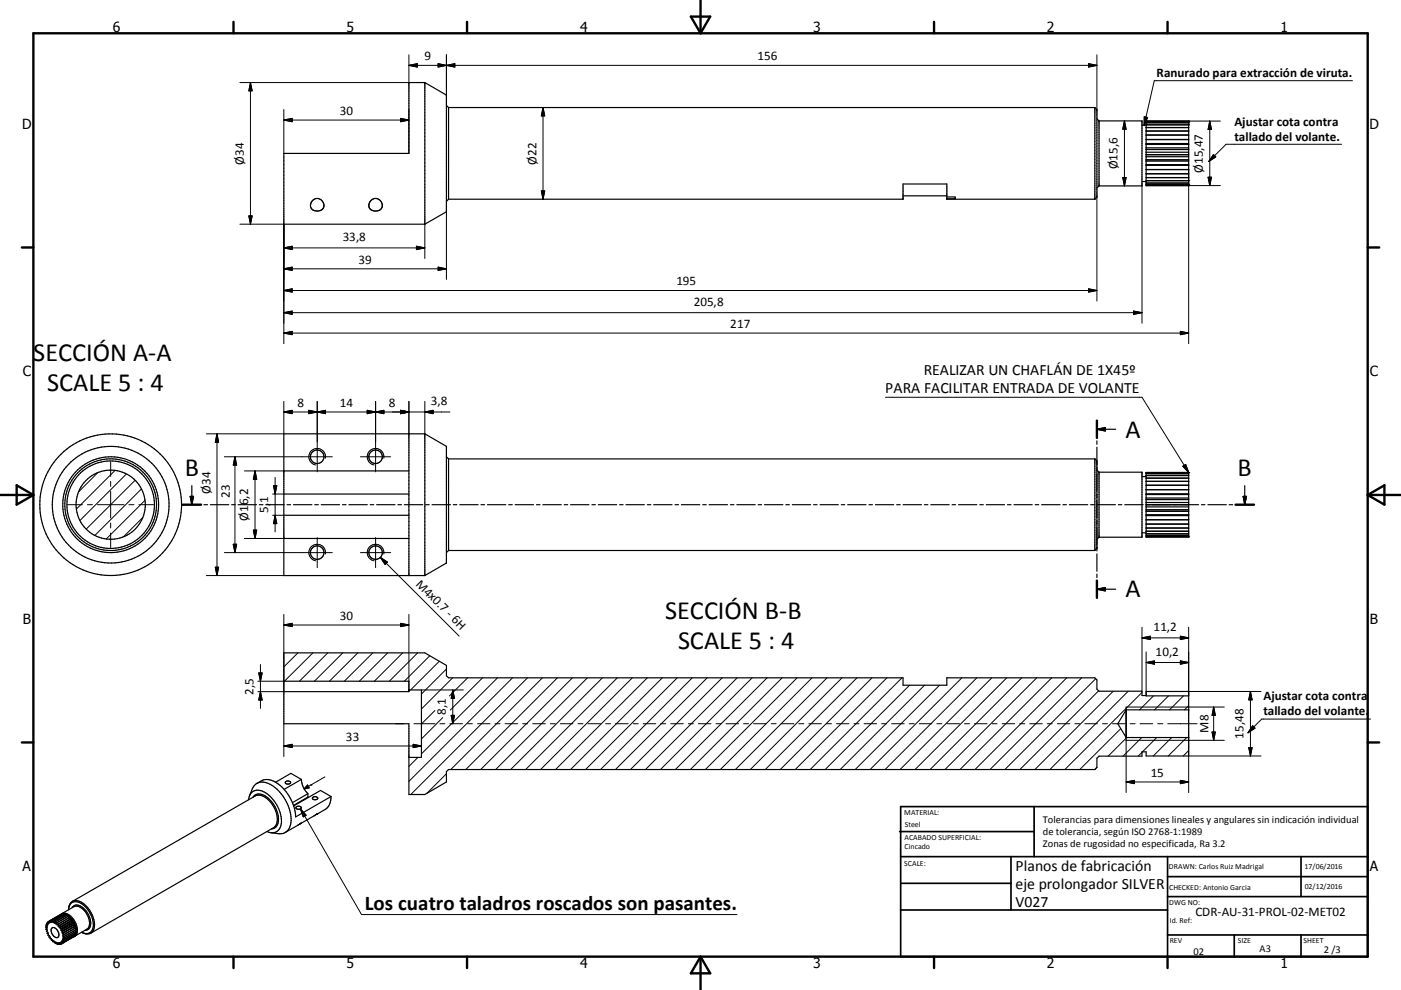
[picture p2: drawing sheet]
<svg xmlns="http://www.w3.org/2000/svg" width="420mm" height="297mm" viewBox="0 0 420 297" stroke-linecap="round" stroke-linejoin="round" font-family="sans-serif">
<g fill="none" stroke="#000" stroke-width=".36">
<path d="M127.4 24.8l6.4 3.7v35l-6.4 3.8M127.4 24.8v42.5M127.4 24.8h-4.8v21.2h-37.5v21.3h42.3M133.8 31.6l.7 .7M134.5 32.3v27.5M134.5 32.3h193.7M328.2 32.3v27.5M328.2 32.3l.7 .6v26.2l-.7 .7M328.9 35.6l.6 .7M329.5 36.3v19.5M329.5 36.3h12.9v19.5h-12.9M342.4 37.6h1.2"/>
<path d="M343.6 36.3h12.8v19.4h-12.8zM343.6 36.5h12.8M343.6 36.8h12.8M343.6 37.4h12.8M343.6 38.3h12.8M343.6 39.3h12.8M134.5 59.8h136.2v-4.6h13.2v4.6h44.3M134.5 59.8l-.7 .6M270.7 58.8h13.2M283.9 59.1h2.5v.5h-2.5M329.5 55.8l-.6 .6M342.4 54.5h1.2"/>
<path d="M343.6 40.5h12.8M343.6 41.9h12.8M343.6 41.8h12.8M343.6 43.3h12.8M343.6 44.8h12.8M343.6 46.4h12.8M343.6 47.9h12.8M343.6 49.5h12.8M343.6 49.4h12.8M343.6 50.9h12.8M343.6 52.1h12.8M343.6 53.3h12.8"/>
<path d="M343.6 54.2h12.8M343.6 54.9h12.8M343.6 55.4h12.8M343.6 49.6h12.8M343.6 48.3h12.8M343.6 47h12.8M343.6 45.7h12.8M343.6 44.3h12.8M343.6 43.1h12.8M93.6 60.3a1.92 1.92 0 0 1 2.9-.1 1.92 1.92 0 0 1-.3 2.9 1.95 1.95 0 0 1-2.1 .1 1.95 1.95 0 0 1-1-1.9zM111.1 60.3a1.95 1.95 0 0 1 2.7-.4 1.95 1.95 0 0 1 .4 2.7 1.95 1.95 0 0 1-2.7 .5 1.71 1.71 0 0 1-.4-2.8zM122.6 130.2v42.5"/>
<path d="M127.4 130.2l6.4 3.7v35l-6.4 3.8M127.4 130.2v42.5M127.4 130.2h-42.3v42.5h42.3M133.8 137l.7 .7M134.5 137.7v27.5M134.5 137.7h193.7M328.2 137.7v27.5M328.2 137.7l.7 .6M328.9 126.2v5.2M328.9 132.3v1M328.9 134.2v31.1M328.9 128.8h5.6"/>
<path d="M328.9 128.8l2.5-.5v1zM54.8 151.4h5.5M57 148.9h1l-.5 2.5zM57.5 145.7v5.7M61.1 151.4h1.1M63.1 151.4h5.5M69.4 151.4h1.1M71.4 151.4h5.5M77.8 151.4h1M79.7 151.4h5.5M85.1 148.2h37.5M85.1 154.6h37.5"/>
<path d="M85.1 141.3h37.5M86.1 151.4h1M88 151.4h5.5M94.4 151.4h1M96.3 151.4h5.5M102.7 151.4h1M104.6 151.4h5.5M111 151.4h1.1M112.9 151.4h5.5M119.3 151.4h1.1M121.2 151.4h5.5M127.6 151.4h1.1"/>
<path d="M129.5 151.4h5.5M135.9 151.4h1.1M137.8 151.4h5.5M144.2 151.4h1.1M146.1 151.4h5.5M152.5 151.4h1.1M154.4 151.4h5.6M160.8 151.4h1.1M162.8 151.4h5.5M169.2 151.4h1M171.1 151.4h5.5M177.5 151.4h1"/>
<path d="M179.4 151.4h5.5M185.8 151.4h1M187.7 151.4h5.5M194.1 151.4h1M196 151.4h5.5M202.4 151.4h1M204.3 151.4h5.5M210.7 151.4h1M212.6 151.4h5.5M219 151.4h1M220.9 151.4h5.5M227.3 151.4h1"/>
<path d="M229.2 151.4h5.5M235.6 151.4h1M237.5 151.4h5.5M243.9 151.4h1.1M245.8 151.4h5.5M252.2 151.4h1.1M254.1 151.4h5.5M260.5 151.4h1.1M262.5 151.4h5.4M268.8 151.4h1.1M270.8 151.4h5.5M277.1 151.4h1.1"/>
<path d="M279.1 151.4h5.5M285.4 151.4h1.1M287.4 151.4h5.5M293.8 151.4h1M295.7 151.4h5.5M302.1 151.4h1M304 151.4h5.5M310.4 151.4h1M312.3 151.4h5.5M318.7 151.4h1M320.6 151.4h5.5M327 151.4h1"/>
<path d="M328.9 141.1l.6 .6M328.9 151.4h5.5M329.5 141.7v19.5M329.5 141.7h12.9v19.5h-12.9M335.3 151.4h1M337.2 151.4h5.5M342.4 159.9h1.2M342.4 143h1.2M343.6 151.4h15.7M343.6 141.7h12.8v19.3l-12.8 .1zM343.6 152.9h12.8M343.6 154.5h12.8"/>
<path d="M343.6 155.9h12.8M343.6 157.3h12.8M343.6 157.2h12.8M343.6 158.4h12.8M343.6 159.4h12.8M343.6 141.8h12.8M343.6 142.1h12.8M343.6 142.7h12.8M343.6 143.4h12.8M343.6 144.4h12.8M343.6 145.6h12.8M343.6 146.9h12.8"/>
<path d="M343.6 148.4h12.8M343.6 148.3h12.8M343.6 149.9h12.8M343.6 149.8h12.8M343.6 151.4h12.8M343.6 154.7h12.8M343.6 153.4h12.8M343.6 152.1h12.8M343.6 150.8h12.8M343.6 149.4h12.8M343.6 148.1h12.8M360.2 151.4h1"/>
<path d="M362.1 151.4h5.6M368.5 151.4h1.1M370.4 151.4h5.6M372.7 148.9h1l-.5 2.5zM373.2 145.7v5.7M85.1 161.5h37.5M134.5 165.2l-.7 .6M134.5 165.2h193.7M328.9 166.2v5.2M328.9 172.2v1.1M328.9 174.2v5.2M328.9 164.5l-.7 .7"/>
<path d="M328.9 176.8l2.5-.5v1zM328.9 176.8h5.6M329.5 161.2l-.6 .6M343.6 160.2h12.8M343.6 160.7h12.8M85.1 204.4h37.5v3.1h-37.5M122.6 207h3.7v20.2h-3.7M337.6 212.1v10M343.6 208.7h-1.2v-1.3h-12.9l-.6-.7v-2.7l-.7-.6h-44.3v2.2h-13.2v-2.2h-136.2l-.7-.6v-3.2l-6.4-3.7h-42.3v21.2h37.5v21.3h4.8l6.4-3.8v-3.1l.7-.6h193.7l.7-.7v-2.7l.6-.6h12.9v-1.3h1.2v1.2h12.8v-19.4h-12.8v1.4h12.8M356.4 213h-18.8l-2.5 4.1 2.5 4.2h18.8M74.5 239.9a2.87 2.87 0 0 1 1.6-2.6 2.87 2.87 0 0 1 3.1 .3 10.3 10.3 0 0 1 5 10 2.75 2.75 0 0 1-4.2 1.9M74.8 238.7l.8-2a3.5 3.5 0 0 1 5.4-1.4 12.7 12.7 0 0 1 6.2 11.9l-.5 1.4-1.2 1.2"/>
<path d="M75.9 239.2a2.7 2.7 0 0 1 4.1-.1 8.2 8.2 0 0 1 3.2 8.3l-.9 1-1 .3M77 235l1.4-.8a5.4 5.4 0 0 1 6 1.9 13.7 13.7 0 0 1 4.2 9l10.6-6.1M85.7 234.5a.84 .84 0 0 1 1.4 .4 .81 .81 0 0 1-.9 .4 .81 .81 0 0 1-.6-.7zM90.4 233.8l-3.2-1.8-4.6 2.7M90.4 233.8a6.5 6.5 0 0 0 1.9 4.3M90.4 233.8l-5.2 3M92.3 239.1l-4.3 2.5M92.3 239.1l.2 .1M92.3 238.1v1M92.3 238.1l-4.6 2.7M93.7 239.3a.89 .89 0 0 1 1.5 .3 .81 .81 0 0 1-.8 .4 .81 .81 0 0 1-.7-.7zM99.2 239l-3.1-1.9-8.1 4.7"/>
<path d="M99.2 239a4.2 4.2 0 0 1-1.7 3.9l-2.3 1.3M85.5 249.8l-1.6 .3-2.7-.3M88.8 242.1a.88 .88 0 0 1 1.5 .4 .82 .82 0 0 1-.9 .3 .82 .82 0 0 1-.6-.7zM90.1 247.1l-4.6 2.6M90.1 247.1h.1M90.2 247l-.1 .1M90.2 247.1l-.4 .1M90.3 247l-.1 .1M90.3 247h-.1M90.3 247h.1M94.9 244.3l-.1 .1M95 244.3l-4.8 2.7"/>
<path d="M95.1 244.2l-.1 .1M95.2 244.1l-.1 .1M95.3 244.1h-.1M95.3 244.1l-.2 .1M13.8 278.3l.3 .5h-.3M13.8 277.8l.3 .5h-.3M13.8 278.8l.4 .4-.3 .2M13.9 277.4l.3 .5-.4-.1M13.9 277.4h.1M13.9 279.4h.1M13.9 279.4l.5 .3-.3 .3 .5 .2-.2 .4M14 278.2l-.2 .1"/>
<path d="M14 277l.3 .6-.4-.2M14 277.7l-.2 .1M14.1 278.7l-.3 .1M14.1 277.2l-.2 .2M14.3 276.7l.2 .6-.5-.3M14.3 276.8l-.3 .2M14.5 276.5l.2 .5-.4-.3M14.5 276.5h.1M14.5 276.5l-.2 .2M14.8 276.3l.1 .5-.4-.3M14.8 276.3h.1M15.2 276.3v.5l-.3-.5"/>
<path d="M15.2 276.3l.4 .4v-.4M15.5 278.4a1.75 1.75 0 0 1 2.2 2 .73 .73 0 0 1-.3 .8 .73 .73 0 0 1-.8 0 2.16 2.16 0 0 1-1.1-2.8zM15.6 276.3l.3 .5 .2-.4M16.1 276.4l.2 .6 .2-.4M16.5 276.6h.1M16.5 276.6l.2 .6 .2-.3M16.9 276.9l.2 .6 .2-.2M17.3 277.3h.1M17.4 277.3v.5M17.8 277.7l-.4 .1M17.8 277.7h.1M17.8 277.7v.5"/>
<path d="M18.1 278.6l.4 .1M18.1 274.4l-3.6 2.1M18.1 274.4h.1M18.1 278.2h-.3M18.1 278.2v.4M18.1 278.2h.1M18.2 274.4a2.58 2.58 0 0 1 3.6 1.1 4.2 4.2 0 0 1 .8 5.3l-.5 .2M18.3 279.1l.4 .2M18.4 274.2h.1M18.5 274.2v.1M18.5 274.2l-3.7 2.1M18.5 278.7l-.2 .4"/>
<path d="M18.5 278.7h.1M18.5 274.1l3.7-2.1a3.2 3.2 0 0 1 3.6 1.9 3.9 3.9 0 0 1 .5 4.7l-3.9 2.3M18.5 279.6l.5 .2M18.7 279.3l-.2 .3M19 274.4l-.2-.2-3.6 2.1M19 279.9l-.3 .2M19 279.8v.1M19.4 274.4h.1M19.4 274.5l-.2-.3-3.6 2.1M19.7 274.5l.4 .1M19.8 274.7l-.1-.4-3.6 2.1M20.1 274.5h.1"/>
<path d="M20.1 274.5l.1 .5M20.1 274.6a5 5 0 0 1 2.7 4.8M20.1 274.5l-3.6 2.1M20.7 275.4l-.2-.6-3.6 2.1M21 275.2h.1M21 275.2l-3.7 2.1M21 275.2l.1 .5M21 275.2l-3.6 2.1M21 275.7l-3.6 2.1M21 275.7h.1M21.3 270.7a3.2 3.2 0 0 1 4.4 .9 7.6 7.6 0 0 1 2.3 7.5 2.13 2.13 0 0 1-2.7 .9 2.31 2.31 0 0 0 2.7-3 7.3 7.3 0 0 0-5.3-6.5 2.16 2.16 0 0 0-2.1 2.4l.2-1.2zM21.4 275.6l-.3 .1"/>
<path d="M21.4 275.6h.1M21.4 275.6l-3.6 2.1M21.4 276.1l-3.6 2.1M21.4 276.1h.1M21.4 275.6v.5M21.6 272.3a2.12 2.12 0 0 1 3.5 .3 5.3 5.3 0 0 1 1.7 5.9l-.7 .5-.6 .1M21.7 276.5v.1M21.7 276.6l-3.6 2M21.7 270.4l54.8-31.6a4 4 0 0 1 4.5 1.8 6.6 6.6 0 0 1 1.5 7.3l-55.3 32.1M21.7 276.6h.4M21.7 276.1h-.3M21.7 276.1h.1"/>
<path d="M21.7 276.1v.4M21.7 276.1l-3.6 2.1M21.9 277h.1M21.9 277l-3.6 2.1M22 277l.4 .2M22.1 276.6v.1M22.1 276.7l-.2 .3M22.1 276.6l-3.6 2.1M22.2 277.5l-3.7 2.1M22.2 277.5h.1M22.2 277.5l.4 .3M22.3 278l-3.6 2.1"/>
<path d="M22.3 278l.4 .3-3.6 2.1M22.3 278h.1M22.4 277.2l-.2 .3M22.4 277.2l-3.7 2.1M22.4 278.5l.4 .4-3.6 2.1M22.6 279.1l.2 .3-3.6 2.1M22.6 279.6l.2 .3-3.6 2.1M22.6 277.8h.1M22.6 277.8l-.3 .2M22.6 277.8l-3.6 2M22.8 279.5l-.1 .2M22.8 278.9l-3.6 2.1"/>
<path d="M24.5 279.7l.8 .3M14.4 280.6l.4 .1-.1 .4h.4l-.1 .5h.4v.5l.3-.1 .1 .5M14.4 280.6h.1M15.8 282.5h.1M15.8 282.5l.3-.2 .2 .5M16.3 282.8l.2-.3 .2 .6M16.6 282.7l-.3 .1M16.7 283.1l.2-.4 .2 .5M17 282.9l-.3 .2M17.1 283.2l.1-.4 .4 .5M17.4 283.1l-.3 .1M17.9 283.2l-.3 .1"/>
<path d="M18 283.3l-.4-.5v.5M18.2 283.1l-.2 .2M18.3 283.2l-.4-.4 .1 .5M18.6 283l-.4-.3 .1 .5M18.7 280.1l.4 .3M18.9 282.7l-.5-.2 .2 .5M19 282.4l-.4-.2 .3 .5M19.1 280.4l-.3 .2 .4 .4M19.2 282l-.4-.1 .2 .5M19.2 281h.1M19.2 281h-.4l.4 .5M19.2 281.5h-.4l.4 .5"/>
<path d="M21.9 281.1l-3.6 2.1M22.2 280.8l-3.6 2.2M22.4 280.5l.1 .2-3.6 2M22.5 280.1l.2 .2-3.7 2.1"/>
<circle cx="95.1" cy="137" r="2.03"/>
<circle cx="112.6" cy="137" r="2.02"/>
<circle cx="33.2" cy="151.4" r="14.4"/>
<circle cx="33.2" cy="151.4" r="13.8"/>
<circle cx="33.2" cy="151.4" r="21.3"/>
<circle cx="33.2" cy="151.4" r="17.5"/>
<circle cx="33.2" cy="151.4" r="13.1"/>
<circle cx="33.2" cy="151.4" r="10.4"/>
<circle cx="95.1" cy="165.8" r="2.03"/>
<circle cx="112.6" cy="165.8" r="2.02"/>
</g>
<g fill="#000">
<circle cx="343.6" cy="36.5" r=".18"/>
<circle cx="343.6" cy="37.4" r=".18"/>
<circle cx="343.6" cy="36.8" r=".18"/>
<circle cx="343.6" cy="36.3" r=".18"/>
<circle cx="356.4" cy="36.5" r=".18"/>
<circle cx="356.4" cy="36.8" r=".18"/>
<circle cx="356.4" cy="37.4" r=".18"/>
<circle cx="356.4" cy="36.3" r=".18"/>
<circle cx="343.6" cy="55.4" r=".18"/>
<circle cx="343.6" cy="54.2" r=".18"/>
<circle cx="343.6" cy="55.7" r=".18"/>
<circle cx="356.4" cy="54.2" r=".18"/>
<circle cx="356.4" cy="55.4" r=".18"/>
<circle cx="356.4" cy="55.7" r=".18"/>
<circle cx="343.6" cy="141.8" r=".18"/>
<circle cx="356.4" cy="141.8" r=".18"/>
<circle cx="343.6" cy="161" r=".18"/>
<circle cx="356.4" cy="161" r=".18"/>
<circle cx="13.8" cy="277.8" r=".18"/>
<circle cx="14" cy="277" r=".18"/>
<circle cx="14.1" cy="280" r=".18"/>
<circle cx="14.3" cy="276.7" r=".18"/>
<circle cx="15.2" cy="276.3" r=".18"/>
<circle cx="15.6" cy="276.3" r=".18"/>
<circle cx="16.1" cy="276.4" r=".18"/>
<circle cx="16.9" cy="276.9" r=".18"/>
<circle cx="18.8" cy="274.2" r=".18"/>
<circle cx="19.2" cy="274.2" r=".18"/>
<circle cx="19.7" cy="274.3" r=".18"/>
<circle cx="20.5" cy="274.8" r=".18"/>
<circle cx="22.5" cy="278.5" r=".18"/>
<circle cx="22.7" cy="278.3" r=".18"/>
<circle cx="22.8" cy="279.9" r=".18"/>
<circle cx="22.8" cy="279.4" r=".18"/>
<circle cx="14.7" cy="281.1" r=".18"/>
<circle cx="15" cy="281.6" r=".18"/>
<circle cx="15.4" cy="282.1" r=".18"/>
<circle cx="16.3" cy="282.8" r=".18"/>
<circle cx="16.7" cy="283.1" r=".18"/>
<circle cx="17.1" cy="283.2" r=".18"/>
<circle cx="17.6" cy="283.3" r=".18"/>
<circle cx="18" cy="283.3" r=".18"/>
<circle cx="18.3" cy="283.2" r=".18"/>
<circle cx="18.6" cy="283" r=".18"/>
<circle cx="18.9" cy="282.7" r=".18"/>
<circle cx="19" cy="282.4" r=".18"/>
<circle cx="19.1" cy="280.4" r=".18"/>
<circle cx="19.2" cy="282" r=".18"/>
<circle cx="19.2" cy="281.5" r=".18"/>
<circle cx="21.9" cy="281.1" r=".18"/>
<circle cx="22.2" cy="280.9" r=".18"/>
<circle cx="22.5" cy="280.7" r=".18"/>
<circle cx="22.7" cy="280.3" r=".18"/>
</g>
<g fill="none" stroke="#000" stroke-width=".3">
<path d="M122.6 16.4v8.4h-50.7M122.6 19.6h206.3M122.6 19.6l2.5-.5v1zM131.4 19.1v1l5-1v1zM133.8 16.4v12.1M326.4 19.1l2.5 .5-2.5 .5zM328.9 16.4v16.5M75.1 24.8v42.5M75.1 24.8l.5 2.5h-1zM85.1 36l2.5-.5v1zM85.1 32.8v13.2M85.1 36h37.5"/>
<path d="M120.1 35.5l2.5 .5-2.5 .5zM122.6 32.8v13.2M162.8 32.3v27.5M162.8 32.3l.5 2.5h-1zM337.1 36.3v19.5M337.1 36.3l.5 2.5h-1zM343.1 35l.9 .3-1 2.3zM356.4 36.3h9.5M362.7 36.3v19.4M362.7 36.3l.5 2.5h-1zM405.5 24.2h-59.4l-3.1 13.4M162.3 57.3h1l-.5 2.5z"/>
<path d="M328.9 59.1v31.2M336.6 53.3h1l-.5 2.5zM342.4 55.8v41.2M356.4 50.9v52.2M356.4 55.7h9.5M362.2 53.2h1l-.5 2.5zM363.8 46.4l.7 .7-2.1 1.4zM402.2 43.3h-34.6l-5.2 5.2M71.9 67.3h13.2v35.8M74.6 64.8h1l-.5 2.5zM85.1 74.4l2.5-.5v1zM85.1 74.4h42.3"/>
<path d="M124.9 73.9l2.5 .5-2.5 .5zM127.4 67.3v10.2M133.8 63.5v20.3M85.1 80.7l2.5-.6v1zM85.1 87.2l2.5-.6v1zM85.1 93.8l2.5-.5v1zM85.1 99.9l2.5-.5v1zM85.1 80.7h48.7M85.1 87.2h243.8M85.1 93.8h257.3M85.1 99.9h271.3M131.4 80.1l2.4 .6-2.4 .4z"/>
<path d="M326.4 86.6l2.5 .6-2.5 .4zM339.9 93.3l2.5 .5-2.5 .5zM353.9 99.4l2.5 .5-2.5 .5zM265.5 119.2h76.9l14 22.5M33.2 138.5v4.4M65.1 130.2v42.5M65.1 130.2l.4 2.5h-1zM67.3 137h32.3M70.4 137v28.8M70.4 137l.5 2.5h-1zM85.1 123.6l2.5-.5v1zM85.1 120.4v9.8h-23.2"/>
<path d="M85.1 123.6h49.8M92.6 123.1l5 1v-1l-5 1zM95.1 120.4v21.2M97.6 137.5a2.5 2.5 0 0 0-2.1-2.9 2.5 2.5 0 0 0-2.9 2 2.5 2.5 0 0 0 2.1 2.9M108.1 137h9M110.1 123.1l5 1v-1l-5 1zM112.6 120.4v21.2M115.1 137.5a2.51 2.51 0 0 0-2.1-2.9 2.51 2.51 0 0 0-2.9 2 2.51 2.51 0 0 0 2.1 2.9M120.1 123.1l2.5 .5-2.5 .5zM122.6 120.4v9.8M127.4 123.6l2.5-.5v1zM127.4 120.4v9.8"/>
<path d="M354.6 139.9l.9-.5 .9 2.3zM20.3 151.4h4.4M26.2 151.4h1.5M29.2 151.4h8M29.3 141.9l-5.7 5.6M33.2 144.4v1.5M33.2 147.4v8M33.2 156.9v1.5M33.2 159.9v4.4M34.5 141.2l-11.6 11.5M37.9 142.2l-13.9 13.9M38.7 151.4h1.5"/>
<path d="M40.5 144.1l-14.6 14.6M41.7 151.4h4.4M42.4 146.7l-14 13.9M42.8 155.3l-5.7 5.7M43.4 150.1l-11.5 11.5M73.3 141.3h11.8M76 159h1l-.5 2.5zM76.5 141.3v20.2M76.5 141.3l.5 2.5h-1zM81.7 154.6h3.4M81.7 148.2h3.4M82 145.7h1l-.5 2.5z"/>
<path d="M82.5 143.2v16.4M82.5 154.6l.5 2.5h-1zM61.9 172.7h23.2M64.5 170.2h1l-.4 2.5zM67.3 165.8h32.3M69.9 163.3h1l-.5 2.5zM73.3 161.5h11.8M95.1 161.3v9M97.6 166.2a2.5 2.5 0 0 0-2.1-2.9 2.5 2.5 0 0 0-2.9 2.1 2.5 2.5 0 0 0 2.1 2.9M108.1 165.8h9M112.6 161.3v9M114 167.2l23.7 23.6"/>
<path d="M114 167.2l2.2 1.4-.7 .7zM115.1 166.2a2.51 2.51 0 0 0-2.1-2.9 2.51 2.51 0 0 0-2.9 2.1 2.51 2.51 0 0 0 2.1 2.9M78.1 199.4v13.1M85.1 187.5l2.5-.5v1zM85.1 184.3v23.2h-7.8M85.1 187.5h37.5M89.3 195.9l-4.2 4.2M93.8 195.9l-8.5 8.5M98.3 195.9l-8.5 8.5M102.8 195.9l-8.5 8.5M107.3 195.9l-8.5 8.5M111.8 195.9l-8.6 8.5"/>
<path d="M116.2 195.9l-8.5 8.5M120.1 187l2.5 .5-2.5 .5zM120.7 195.9l-8.5 8.5M122.6 184.3v23.2M125.2 195.9l-8.5 8.5M128.9 196.7l-7.7 7.7M131.7 198.4l-8.6 8.6M342.4 188.2v19.2M342.4 191.4h14M342.4 191.4l2.5-.5v1zM343.6 198.8h12.8M343.6 198.8l2.5-.5v1z"/>
<path d="M343.6 195.6v13.2M353.9 190.9l2.5 .5-2.5 .5zM353.9 198.3l2.5 .5-2.5 .5zM356.4 188.2v20.6M77.3 204.4h7.8M77.6 201.9h1l-.5 2.5zM78.1 207.5l.5 2.5h-1zM85.1 217.1v9.9M118.6 217.1h2.5M124.1 217.1h6.3M126.3 207h12.6M130.4 213.2l-4.1 4"/>
<path d="M131.9 217.1h1.5M132.7 215.3l-6.4 6.4M133.8 200.7l-7.5 7.5M134.9 217.1h3.7M135.3 214.6h1l-.6 2.5zM135.7 203.4l-9.4 9.3M135.7 207v10.1M135.7 207l.6 2.5h-1zM140.1 217.1h1.5M140.2 203.4l-5.5 5.4M143.2 217.1h3.7M144.7 203.4l-9.7 9.6"/>
<path d="M148.4 217.1h1.5M149.2 203.4l-22.9 22.8M151.4 217.1h3.8M153.7 203.4l-31.1 31M156.7 217.1h1.5M158.2 203.4l-35.1 35M159.7 217.1h3.8M162.6 203.4l-27.5 27.5M165 217.1h1.5M167.1 203.4l-27.5 27.5M168 217.1h3.8M171.6 203.4l-27.5 27.5"/>
<path d="M173.3 217.1h1.5M176.1 203.4l-27.5 27.5M176.3 217.1h3.7M180.6 203.4l-27.5 27.5M181.6 217.1h1.4M184.5 217.1h3.8M185.1 203.4l-27.5 27.5M189.6 203.4l-27.5 27.5M189.8 217.1h1.5M192.8 217.1h3.8M194.1 203.4l-27.5 27.5M198.1 217.1h1.5"/>
<path d="M198.6 203.4l-27.5 27.5M201.1 217.1h3.8M203 203.4l-27.4 27.5M206.4 217.1h1.5M207.5 203.4l-27.5 27.5M209.4 217.1h3.7M212 203.4l-27.5 27.5M214.7 217.1h1.4M216.5 203.4l-27.5 27.5M217.6 217.1h3.8M221 203.4l-27.5 27.5M222.9 217.1h1.5"/>
<path d="M225.5 203.4l-27.5 27.5M225.9 217.1h3.8M230 203.4l-27.5 27.5M231.2 217.1h1.5M234.2 217.1h3.8M234.5 203.4l-27.5 27.5M239 203.4l-27.5 27.5M239.5 217.1h1.5M242.5 217.1h3.8M243.5 203.4l-27.5 27.5M247.8 217.1h1.5M248 203.4l-27.5 27.5"/>
<path d="M250.8 217.1h3.7M252.4 203.4l-27.5 27.5M256 217.1h1.5M256.9 203.4l-27.5 27.5M259.1 217.1h3.7M261.4 203.4l-27.5 27.5M264.3 217.1h1.5M265.9 203.4l-27.5 27.5M267.3 217.1h3.8M270.4 203.4l-27.5 27.5M272.6 217.1h1.5M272.7 205.6l-25.3 25.3"/>
<path d="M275.6 217.1h3.8M277.2 205.6l-25.3 25.3M280.9 217.1h1.5M281.7 205.6l-25.3 25.3M283.9 203.4h.1M283.9 217.1h3.8M288.4 203.4l-27.5 27.5M289.2 217.1h1.5M292.2 217.1h3.7M292.9 203.4l-27.5 27.5M297.4 203.4l-27.6 27.5M297.4 217.1h1.5"/>
<path d="M300.4 217.1h3.8M301.8 203.4l-27.5 27.5M305.7 217.1h1.5M306.3 203.4l-27.5 27.5M308.7 217.1h3.8M310.8 203.4l-27.5 27.5M314 217.1h1.5M315.3 203.4l-27.5 27.5M317 217.1h3.8M319.8 203.4l-27.5 27.5M322.3 217.1h1.5M324.3 203.4l-27.5 27.5"/>
<path d="M325.3 217.1h3.7M328.5 203.6l-27.2 27.3M329.4 207.2l-23.6 23.7M330.5 217.1h1.5M333.5 217.1h3.8M333.8 207.4l-23.5 23.5M336 218.6l-12.3 12.3M337.6 212.1h29.4M338.3 207.4l-23.5 23.5M338.8 217.1h1.5M341.8 217.1h3.8M342.4 207.8l-23.1 23.1"/>
<path d="M345.8 208.8l-4.2 4.2M347.1 217.1h1.5M350.1 217.1h8.8M350.3 208.8l-4.2 4.2M354.8 208.8l-4.2 4.2M356.4 211.7l-1.3 1.3M356.4 207.4h21.7M363.4 219.6h1l-.5 2.5zM363.9 212.1v10M363.9 212.1l.5 2.5h-1zM374.9 207.4v19.4M374.9 207.4l.5 2.6h-1z"/>
<path d="M375.5 217.7l.8 .8-2.1 1.3zM410.9 215.7h-32.6l-4.1 4.1M85.1 223.8h41.2M85.1 223.8l2.5-.5v1zM92.2 235.5l.5 .9-1.5 .3zM93.2 235.5h.1M93.2 235.5l-2 1.2M97.4 233.1l-4.2 2.4M123.9 223.3l2.4 .5-2.4 .5zM125.3 227.2l-2.7 2.7M133.8 232.1l-5.8 5.9M328.9 230.2l-.7 .7"/>
<path d="M337.6 234.6h18.8M337.6 234.6l2.5-.5v1zM337.8 221.3l-5.6 5.6M342.3 221.3l-5.6 5.6M342.4 225.7l-1.2 1.2M346.8 221.3l-4.3 4.3M351.3 221.3l-5.5 5.5M353.9 234.1l2.5 .5-2.5 .5zM355.8 221.3l-5.5 5.5M356.4 225.2l-1.7 1.6M356.4 221.3v16.5M356.4 226.8h21.7"/>
<path d="M367 222.1h-29.4v15.7M374.4 224.3h1l-.5 2.5zM90.1 242.7l18.3 31.7h112.5M90.1 242.7l1.7 1.9-.9 .5z"/>
</g>
<g fill="none" stroke="#000" stroke-width=".71">
<path d="M10 10h400v277h-400zM70 6.6v3.4M140 6.6v3.4M207.1 5h5.8l-2.9 5zM210 0v10M280 6.6v3.4M350 6.6v3.4M6.6 74.2h3.4M410 74.2h3.5M328.9 126.2v5.2M0 148.5h10M5 145.6l5 2.9-5 2.9z"/>
<path d="M54.8 151.4h5.5M370.4 151.4h5.6M410 148.5h10.1M410 148.5l5.1-2.9v5.8zM328.9 174.2v5.2M6.6 222.7h3.4M410 222.7h3.5M70 287v3.4M140 287v3.4M210 287v10M210 287l2.9 5h-5.8zM280 287v3.4"/>
<path d="M350 287v3.4"/>
</g>
<g fill="none" stroke="#000" stroke-width=".51">
<path d="M269.7 249.5h40.3M270 242h140v45h-140zM270 257h140M303.1 257v16M310 242v15M350 257v30M390.1 257v12M270 265h33.1M270 273h80M350 269h60M350 263h60M350 280.5h60"/>
<path d="M370 280.5v6.5M390.1 280.5v6.5"/>
</g>
<path d="M328.9 128.8l2.5-.5v1zM57 148.9h1l-.5 2.5zM372.7 148.9h1l-.5 2.5zM328.9 176.8l2.5-.5v1z" fill="#000" stroke="#000" stroke-width=".36"/>
<g fill="#000" stroke="#000" stroke-width=".3">
<path d="M122.6 19.6l2.5-.5v1zM133.8 19.6l2.6-.5v1zM75.1 24.8l.5 2.5h-1zM85.1 36l2.5-.5v1zM120.1 35.5l2.5 .5-2.5 .5zM131.4 19.1l2.4 .5-2.4 .5zM162.8 32.3l.5 2.5h-1zM326.4 19.1l2.5 .5-2.5 .5zM337.1 36.3l.5 2.5h-1zM343.1 35l.9 .3-1 2.3zM362.7 36.3l.5 2.5h-1zM162.3 57.3h1l-.5 2.5z"/>
<path d="M336.6 53.3h1l-.5 2.5zM362.2 53.2h1l-.5 2.5zM363.8 46.4l.7 .7-2.1 1.4zM74.6 64.8h1l-.5 2.5zM85.1 74.4l2.5-.5v1zM124.9 73.9l2.5 .5-2.5 .5zM85.1 80.7l2.5-.6v1zM85.1 87.2l2.5-.6v1zM85.1 93.8l2.5-.5v1zM85.1 99.9l2.5-.5v1zM131.4 80.1l2.4 .6-2.4 .4zM326.4 86.6l2.5 .6-2.5 .4z"/>
<path d="M339.9 93.3l2.5 .5-2.5 .5zM353.9 99.4l2.5 .5-2.5 .5zM65.1 130.2l.4 2.5h-1zM70.4 137l.5 2.5h-1zM85.1 123.6l2.5-.5v1zM92.6 123.1l2.5 .5-2.5 .5zM95.1 123.6l2.5-.5v1zM110.1 123.1l2.5 .5-2.5 .5zM112.6 123.6l2.5-.5v1zM120.1 123.1l2.5 .5-2.5 .5zM127.4 123.6l2.5-.5v1zM354.6 139.9l.9-.5 .9 2.3z"/>
<path d="M76 159h1l-.5 2.5zM76.5 141.3l.5 2.5h-1zM82 145.7h1l-.5 2.5zM82.5 154.6l.5 2.5h-1zM64.5 170.2h1l-.4 2.5zM69.9 163.3h1l-.5 2.5zM114 167.2l2.2 1.4-.7 .7zM85.1 187.5l2.5-.5v1zM120.1 187l2.5 .5-2.5 .5zM342.4 191.4l2.5-.5v1zM343.6 198.8l2.5-.5v1zM353.9 198.3l2.5 .5-2.5 .5z"/>
<path d="M353.9 190.9l2.5 .5-2.5 .5zM77.6 201.9h1l-.5 2.5zM78.1 207.5l.5 2.5h-1zM135.3 214.6h1l-.6 2.5zM135.7 207l.6 2.5h-1zM363.4 219.6h1l-.5 2.5zM363.9 212.1l.5 2.5h-1zM374.9 207.4l.5 2.6h-1zM375.5 217.7l.8 .8-2.1 1.3zM85.1 223.8l2.5-.5v1zM92.2 235.5l.5 .9-1.5 .3zM123.9 223.3l2.4 .5-2.4 .5z"/>
<path d="M337.6 234.6l2.5-.5v1zM353.9 234.1l2.5 .5-2.5 .5zM374.4 224.3h1l-.5 2.5zM90.1 242.7l1.7 1.9-.9 .5z"/>
</g>
<g font-size="7.9">
<text x="10" y="108.2">SECCIÓN A-A</text>
<text x="14.1" y="117.2">SCALE 5 : 4</text>
<text x="337.4" y="131.3">A</text>
<text x="55.4" y="142.9">B</text>
<text x="371" y="142.9">B</text>
<text x="337.4" y="179.2">A</text>
<text x="199.4" y="185.6">SECCIÓN B-B</text>
<text x="203.3" y="194.6">SCALE 5 : 4</text>
</g>
<text font-size="6.3" x="109.4" y="273">Los cuatro taladros roscados son pasantes.</text>
<g font-size="4.7">
<text x="276.9" y="112.6">REALIZAR UN CHAFLÁN DE 1X45º</text>
<text x="265.4" y="118">PARA FACILITAR ENTRADA DE VOLANTE</text>
<text x="304.5" y="261.2">Planos de fabricación</text>
<text x="304.5" y="266.6">eje prolongador SILVER</text>
<text x="304.5" y="272">V027</text>
</g>
<g font-size="4.2">
<text x="33.9" y="9.6">6</text>
<text x="103.9" y="9.6">5</text>
<text x="173.9" y="9.6">4</text>
<text x="243.8" y="9.6">3</text>
<text x="313.9" y="9.6">2</text>
<text x="383.9" y="9.6">1</text>
<text x="6.7" y="38.7">D</text>
<text x="410.5" y="38.7">D</text>
<text x="6.9" y="112.9">C</text>
<text x="410.7" y="112.9">C</text>
<text x="6.9" y="187.1">B</text>
<text x="410.7" y="187.1">B</text>
<text x="6.8" y="261.4">A</text>
<text x="410.7" y="261.4">A</text>
<text x="33.9" y="290.4">6</text>
<text x="103.9" y="290.4">5</text>
<text x="173.9" y="290.4">4</text>
<text x="243.8" y="290.4">3</text>
<text x="313.9" y="290.4">2</text>
<text x="383.9" y="290.4">1</text>
</g>
<g font-size="3.9">
<text x="127.3" y="18">9</text>
<text x="227.1" y="18">156</text>
<text x="346.7" y="23.2">Ranurado para extracción de viruta.</text>
<text x="101.9" y="34.5">30</text>
<text x="370.1" y="37.8">Ajustar cota contra</text>
<text x="370.1" y="42.2">tallado del volante.</text>
<text x="73.2" y="49.4" transform="rotate(-90 73.2 49.4)">Ø34</text>
<text x="160.9" y="49.4" transform="rotate(-90 160.9 49.4)">Ø22</text>
<text x="335" y="50.8" transform="rotate(-90 335 50.8)">Ø15,6</text>
<text x="360.6" y="51.8" transform="rotate(-90 360.6 51.8)">Ø15,47</text>
<text x="102.8" y="72.3">33,8</text>
<text x="107.5" y="79.1">39</text>
<text x="202.8" y="85.6">195</text>
<text x="208" y="91.8">205,8</text>
<text x="218.9" y="98.4">217</text>
<text x="89.2" y="122.1">8</text>
<text x="101.9" y="122.1">14</text>
<text x="116.6" y="122.1">8</text>
<text x="129.2" y="121.6">3,8</text>
<text x="63.1" y="148.1" transform="rotate(-90 63.1 148.1)">Ø34</text>
<text x="68.9" y="149.4" transform="rotate(-90 68.9 149.4)">23</text>
<text x="80.4" y="153.9" transform="rotate(-90 80.4 153.9)">5,</text>
<text x="80.4" y="150.9" transform="rotate(-90 80.4 150.9)">1</text>
<text x="74.4" y="156.2" transform="rotate(-90 74.4 156.2)">Ø16,2</text>
<text x="124.5" y="175.4" transform="rotate(45 124.5 175.4)">M4x0.7 - 6H</text>
<text x="101.9" y="185.9">30</text>
<text x="345.9" y="189.2">11,2</text>
<text x="346.5" y="196.7">10,2</text>
<text x="76" y="208.4" transform="rotate(-90 76 208.4)">2,5</text>
<text x="133.7" y="214.5" transform="rotate(-90 133.7 214.5)">8,1</text>
<text x="378.8" y="210.1">Ajustar cota contra</text>
<text x="378.8" y="214.6">tallado del volante.</text>
<text x="362.3" y="219.8" transform="rotate(-90 362.3 219.8)">M8</text>
<text x="372.8" y="221.6" transform="rotate(-90 372.8 221.6)">15,48</text>
<text x="103.7" y="222.2">33</text>
<text x="345" y="233.1">15</text>
<text x="358.4" y="274.9">CDR-AU-31-PROL-02-MET02</text>
</g>
<g font-size="3.1">
<text x="312.7" y="246.8">Tolerancias para dimensiones lineales y angulares sin indicación individual</text>
<text x="312.7" y="250.4">de tolerancia, según ISO 2768-1:1989</text>
<text x="312.7" y="254">Zonas de rugosidad no especificada, Ra 3.2</text>
<text x="357.8" y="286.5">02</text>
<text x="377.6" y="285.6">A3</text>
<text x="396.9" y="285.9">2 /3</text>
</g>
<g font-size="2.4">
<text x="271.1" y="244.4">MATERIAL:</text>
<text x="271.2" y="252">ACABADO SUPERFICIAL:</text>
<text x="271.3" y="248">Steel</text>
<text x="271.2" y="254.7">Cincado</text>
<text x="271.1" y="259.7">SCALE:</text>
<text x="350.4" y="260.8">DRAWN: Carlos Ruiz Madrigal</text>
<text x="391.1" y="260.6">17/06/2016</text>
<text x="350.5" y="267">CHECKED: Antonio Garcia</text>
<text x="391.2" y="266.7">02/12/2016</text>
<text x="350.5" y="271.4">DWG NO:</text>
<text x="350.7" y="276.9">Id. Ref:</text>
<text x="350.7" y="282.8">REV</text>
<text x="371.1" y="282.9">SIZE</text>
<text x="390.8" y="283">SHEET</text>
</g>
</svg>
